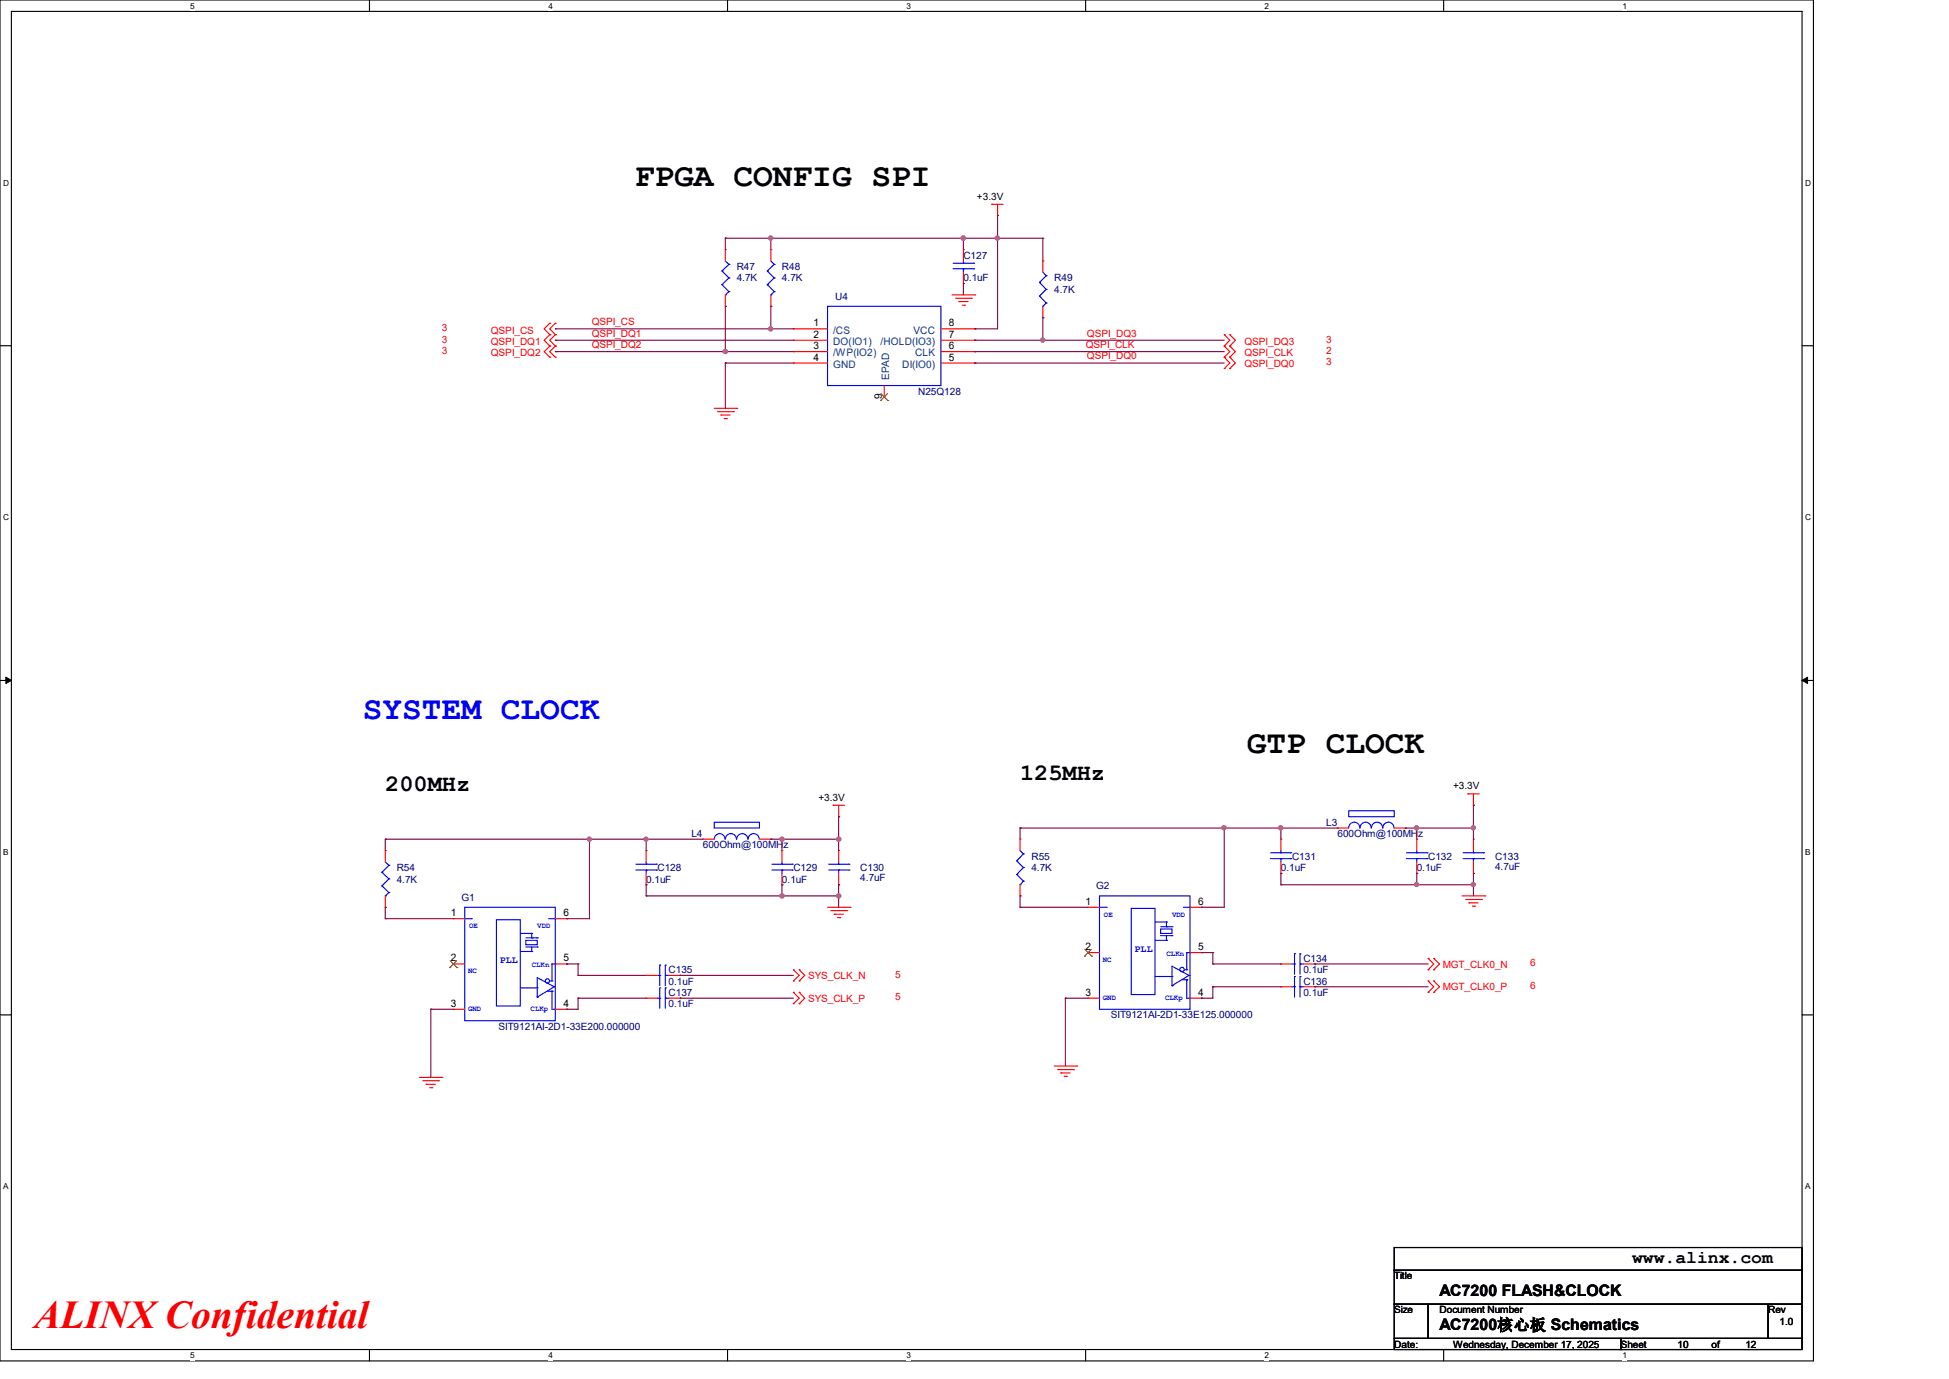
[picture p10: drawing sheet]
<svg xmlns="http://www.w3.org/2000/svg" width="297mm" height="210mm" viewBox="0 0 297 210" stroke-linecap="round" stroke-linejoin="round" font-family="sans-serif">
<path d="M0 0h276.4v207.3h-276.4zM1.7 1.7h272.9v203.8h-272.9z" fill="none" stroke="#000" stroke-width=".17"/>
<g fill="#fff">
<path d="M29 .2h.7v1.4h-.7z"/>
<path d="M29 205.7h.7v1.4h-.7z"/>
</g>
<path d="M56.3 0v1.7M56.3 205.5v1.8" fill="none" stroke="#000" stroke-width=".17"/>
<g fill="#fff">
<path d="M83.6 .2h.6v1.4h-.6z"/>
<path d="M83.6 205.7h.6v1.4h-.6z"/>
</g>
<path d="M110.9 0v1.7M110.9 205.5v1.8" fill="none" stroke="#000" stroke-width=".17"/>
<g fill="#fff">
<path d="M138.1 .2h.7v1.4h-.7z"/>
<path d="M138.1 205.7h.7v1.4h-.7z"/>
</g>
<path d="M165.4 0v1.7M165.4 205.5v1.8" fill="none" stroke="#000" stroke-width=".17"/>
<g fill="#fff">
<path d="M192.7 .2h.7v1.4h-.7z"/>
<path d="M192.7 205.7h.7v1.4h-.7z"/>
</g>
<path d="M220 0v1.7M220 205.5v1.8" fill="none" stroke="#000" stroke-width=".17"/>
<g fill="#fff">
<path d="M247.3 .2h.6v1.4h-.6z"/>
<path d="M247.3 205.7h.6v1.4h-.6z"/>
<path d="M.5 27.2h.9v1.4h-.9z"/>
<path d="M275.1 27.2h.9v1.4h-.9z"/>
<path d="M.5 78.1h.9v1.4h-.9z"/>
<path d="M275.1 78.1h.9v1.4h-.9z"/>
</g>
<path d="M0 52.7h1.7M274.6 52.7h1.8" fill="none" stroke="#000" stroke-width=".17"/>
<g fill="#fff">
<path d="M.5 129.1h.8v1.4h-.8z"/>
<path d="M275.1 129.1h.8v1.4h-.8z"/>
</g>
<path d="M0 103.6h1.7M274.6 103.6h1.8" fill="none" stroke="#000" stroke-width=".17"/>
<path d="M.9 103.1l.8 .5-.8 .5zM274.6 103.6l.9-.5v1z" fill="#000" stroke="#000" stroke-width=".15"/>
<g fill="#fff">
<path d="M.5 180h.8v1.4h-.8z"/>
<path d="M275.1 180h.8v1.4h-.8z"/>
</g>
<path d="M0 154.6h1.7M274.6 154.6h1.8M212.5 190h62.1v3.5h-62.1zM212.5 193.5h62.1v5.1h-62.1zM212.5 198.6h5.1v5.2h-5.1zM217.6 198.6h51.9v5.2h-51.9zM269.5 198.6h5.1v5.2h-5.1zM212.5 203.8h34.5v1.7h-34.5zM247 203.8h27.6v1.7h-27.6z" fill="none" stroke="#000" stroke-width=".17"/>
<g fill="none" stroke="#f00" stroke-width=".17">
<path d="M110.5 38h.1M110.5 38v1.8M117.5 38h.1M117.5 38v1.8M146.8 38h.1M146.8 38v1.8M151.1 31.1h.1M151.1 31.1h1.8M152 32.8h.1M152 31.1v1.7M158.9 39.8h.1M158.9 39.8v1.6"/>
<path d="M83.8 49.2h.1M83.8 51h.1M83.8 52.7h.1M83.8 54.4h.1M83.8 49.2l-.9 .9 .9 .9M83.8 51l-.9 .8 .9 .9M83.8 52.7l-.9 .9 .9 .8M84.6 49.2h.1M84.6 51h.1M84.6 52.7h.1M84.6 54.4h.1M84.6 49.2l-.8 .9 .8 .9"/>
<path d="M84.6 51l-.8 .8 .8 .9M84.6 52.7l-.8 .9 .8 .8M110.5 46.7h.1M110.5 44.9v1.8M117.5 46.7h.1M117.5 44.9v1.8M120.9 50.1h.1M120.9 51.8h.1M120.9 53.6h.1M120.9 55.3h.1M120.9 50.1h5.2M120.9 51.8h5.2"/>
<path d="M120.9 53.6h5.2M120.9 55.3h5.2M134.7 58.7v1.8M143.4 50.1h5.1M143.4 51.8h5.1M143.4 53.6h5.1M143.4 55.3h5.1M145.1 44.9h3.4M145.6 45.4h2.4M146.1 45.9h.1M146.1 45.9h1.4M146.6 46.5h.4"/>
<path d="M146.8 43.2h.1M146.8 41.4v1.8M147 46.5h.1M148 45.4h.1M148.5 44.9h.1M148.5 55.3h.1M148.5 53.6h.1M148.5 51.8h.1M148.5 50.1h.1M158.9 48.4h.1M158.9 46.7v1.7M186.6 52.7h.1"/>
<path d="M186.6 54.4h.1M186.6 56.1h.1M186.6 51h.1M186.6 52.7l.8 .9-.8 .8M186.6 54.4l.8 .9-.8 .8M186.6 51l.8 .8-.8 .9M187.4 52.7h.1M187.4 54.4h.1M187.4 56.1h.1M187.4 51h.1M187.4 52.7l.9 .9-.9 .8M187.4 54.4l.9 .9-.9 .8"/>
<path d="M187.4 51l.9 .8-.9 .9M108.8 62.2h3.5M109.3 62.7h2.5M109.9 63.2h.1M109.9 63.2h1.4M110.4 63.8h.3M110.7 63.8h.1M111.8 62.7h.1M112.3 62.2h.1M134.7 60.5h.1M58.7 129.5h.1M58.7 138.2h.1"/>
<path d="M58.7 129.5v1.8M58.7 136.4v1.8M69.1 139.9h.1M69.1 139.9h1.7M84.6 139.9h1.8M86.4 139.9h.1M98.5 129.5h.1M98.5 134.7h.1M98.5 129.5v1.8M98.5 133v1.7M107.1 127.8h.1M107.1 127.8h1.7"/>
<path d="M115.7 127.8h1.8M117.5 127.8h.1M119.2 129.5h.1M119.2 134.7h.1M119.2 129.5v1.8M119.2 133v1.7M126.1 138.2h3.4M126.6 138.7h2.4M127 122.6h.1M127 122.6h1.7M127.1 139.2h.1M127.1 139.2h1.4"/>
<path d="M127.6 139.7h.4M127.8 124.4h.1M127.8 129.5h.1M127.8 134.7h.1M127.8 122.6v1.8M127.8 129.5v1.8M127.8 133v1.7M128 139.7h.1M129 138.7h.1M129.5 138.2h.1M155.4 127.8h.1M155.4 136.4h.1"/>
<path d="M155.4 127.8v1.7M155.4 134.7v1.7M165.8 138.2h.1M165.8 138.2h1.8M181.4 138.2h1.7M183.1 138.2h.1M195.2 127.8h.1M195.2 133h.1M195.2 127.8v1.7M195.2 131.3v1.7M203.8 126.1h.1M203.8 126.1h1.7"/>
<path d="M212.5 126.1h1.7M214.2 126.1h.1M215.9 127.8h.1M215.9 133h.1M215.9 127.8v1.7M215.9 131.3v1.7M222.8 136.4h3.5M223.4 137h2.4M223.7 120.9h.1M223.7 120.9h1.7M223.9 137.5h.1M223.9 137.5h1.4"/>
<path d="M224.4 138h.3M224.5 122.6h.1M224.5 127.8h.1M224.5 133h.1M224.5 120.9v1.7M224.5 127.8v1.7M224.5 131.3v1.7M224.7 138h.1M225.8 137h.1M226.3 136.4h.1M69.1 146.8h.1M69.1 153.7h.1"/>
<path d="M69.1 146.8h1.7M69.1 153.7h1.7M84.6 146.8h1.8M84.6 153.7h1.8M86.4 153.7h.1M86.4 146.8h.1M98.5 148.5h.1M98.5 152h.1M98.5 148.5h1.7M98.5 152h1.7M101.9 148.5h1.7M101.9 152h1.7"/>
<path d="M103.6 148.5h.1M103.6 152h.1M120.9 147.7h.1M120.9 149.4h.1M120.9 151.1h.1M120.9 152.9h.1M120.9 147.7l.9 .8-.9 .9M120.9 151.1l.9 .9-.9 .9M121.8 147.7h.1M121.8 149.4h.1M121.8 151.1h.1M121.8 152.9h.1"/>
<path d="M121.8 147.7l.8 .8-.8 .9M121.8 151.1l.8 .9-.8 .9M165.8 145.1h.1M165.8 152h.1M165.8 152h1.8M165.8 145.1h1.8M181.4 152h1.7M181.4 145.1h1.7M183.1 152h.1M183.1 145.1h.1M195.2 146.8h.1M195.2 150.3h.1"/>
<path d="M195.2 146.8h1.7M195.2 150.3h1.7M198.6 146.8h1.8M198.6 150.3h1.8M200.4 146.8h.1M200.4 150.3h.1M217.6 149.4h.1M217.6 151.1h.1M217.6 146h.1M217.6 147.7h.1M217.6 149.4l.9 .9-.9 .8M217.6 146l.9 .8-.9 .9"/>
<path d="M218.5 149.4h.1M218.5 151.1h.1M218.5 146h.1M218.5 147.7h.1M218.5 149.4l.9 .9-.9 .8M218.5 146l.9 .8-.9 .9M63.9 164.1h3.5M64.4 164.6h2.4M64.9 165.1h.1M64.9 165.1h1.4M65.5 165.7h.3M65.8 165.7h.1"/>
<path d="M66.8 164.6h.1M67.4 164.1h.1M160.7 162.3h3.4M161.2 162.9h2.4M161.7 163.4h.1M161.7 163.4h1.4M162.2 163.9h.3M162.5 163.9h.1M163.6 162.9h.1M164.1 162.3h.1"/>
</g>
<g fill="none" stroke="#00f" stroke-width=".17">
<path d="M110.5 39.8l.6 .5M117.5 39.8l.5 .5M146.8 39.8v.3M110 41.3h.1M110 43.3h.1M110 41.3l1.1 1M110 43.3l1.1 1.1M110.5 44.9h.1M111.1 40.3h.1M111.1 42.3h.1M111.1 44.4h.1M111.1 40.3l-1.1 1"/>
<path d="M111.1 42.3l-1.1 1M111.1 44.4l-.6 .5M116.9 41.3h.1M116.9 43.3h.1M116.9 41.3l1.1 1M116.9 43.3l1.1 1.1M117.5 44.9h.1M118 40.3h.1M118 42.3h.1M118 44.4h.1M118 40.3l-1.1 1M118 42.3l-1.1 1"/>
<path d="M118 44.4l-.5 .5M126.1 46.7h17.3v12h-17.3zM145.2 40.9h3.2M145.2 40.1h3.2M146.8 40.1h.1M146.8 40.9h.1M146.8 40.9v.5M148.4 40.9h.1M148.4 40.1h.1M158.4 43h.1M158.4 45.1h.1M158.4 43l1 1.1"/>
<path d="M158.4 45.1l1 1M158.9 46.7h.1M158.9 41.4l.5 .6M159.4 42h.1M159.4 44.1h.1M159.4 46.1h.1M159.4 42l-1 1M159.4 44.1l-1 1M159.4 46.1l-.5 .6M58.2 132.8h.1M58.2 134.9h.1M58.2 132.8l1.1 1.1"/>
<path d="M58.2 134.9l1.1 1M58.7 136.4h.1M58.7 131.3l.6 .5M59.3 131.8h.1M59.3 133.9h.1M59.3 135.9h.1M59.3 131.8l-1.1 1M59.3 133.9l-1.1 1M59.3 135.9l-.6 .5M70.8 138.2h13.8v17.2h-13.8zM70.8 139.9h1M71.8 139.9h.1"/>
<path d="M83.6 139.9h1M84.6 139.9h.1M96.9 132.5h3.1M96.9 131.6h3.1M98.5 131.6h.1M98.5 132.5h.1M98.5 131.3v.3M98.5 132.5v.5M100 132.5h.1M100 131.6h.1M108.8 125.2h6.9v.9h-6.9zM108.8 127.8a.83 .83 0 0 1 .9-.8 .83 .83 0 0 1 .8 .8"/>
<path d="M110.5 127.8a.85 .85 0 0 1 .9-.8 .85 .85 0 0 1 .8 .8M112.3 127.8a.85 .85 0 0 1 .8-.8 .85 .85 0 0 1 .9 .8M114 127.8a.85 .85 0 0 1 .9-.8 .85 .85 0 0 1 .8 .8M117.6 132.5h3.1M117.6 131.6h3.1M119.2 131.6h.1M119.2 132.5h.1M119.2 131.3v.3M119.2 132.5v.5M120.7 132.5h.1M120.7 131.6h.1M126.3 132.5h3.1"/>
<path d="M126.3 131.6h3.1M127.8 131.6h.1M127.8 132.5h.1M127.8 131.3v.3M127.8 132.5v.5M129.4 132.5h.1M129.4 131.6h.1M154.9 131.1h.1M154.9 133.2h.1M154.9 131.1l1.1 1M154.9 133.2l1.1 1M155.4 134.7h.1"/>
<path d="M155.4 129.5l.6 .5M156 130h.1M156 132.1h.1M156 134.2h.1M156 130l-1.1 1.1M156 132.1l-1.1 1.1M156 134.2l-.6 .5M167.6 136.4h13.8v17.3h-13.8zM167.6 138.2h1M168.6 138.2h.1M172.4 138.3h3.6v13.2h-3.6zM180.3 138.2h1.1"/>
<path d="M181.4 138.2h.1M193.6 130.8h3.1M193.6 129.9h3.1M195.2 129.9h.1M195.2 130.8h.1M195.2 129.5v.4M195.2 130.8v.5M196.7 130.8h.1M196.7 129.9h.1M205.5 123.5h7v.9h-7zM207.2 126.1a.85 .85 0 0 0-.8-.9 .85 .85 0 0 0-.9 .9M209 126.1a.85 .85 0 0 0-.9-.9 .85 .85 0 0 0-.8 .9"/>
<path d="M210.7 126.1a.85 .85 0 0 0-.9-.9 .85 .85 0 0 0-.8 .9M212.4 126.1a.85 .85 0 0 0-.8-.9 .85 .85 0 0 0-.9 .9M214.3 130.8h3.2M214.3 129.9h3.2M215.9 129.9h.1M215.9 130.8h.1M215.9 129.5v.4M215.9 130.8v.5M217.5 130.8h.1M217.5 129.9h.1M223 130.8h3.1M223 129.9h3.1"/>
<path d="M224.5 129.9h.1M224.5 130.8h.1M224.5 129.5v.4M224.5 130.8v.5M226.1 130.8h.1M226.1 129.9h.1M75.6 140.1h3.7v13.1h-3.7zM79.3 142.2h1.7M79.3 144.9h1.7M79.3 150.5h2.6M80.1 143.2h1.8v.7h-1.8zM80.1 142.8h1.8"/>
<path d="M80.1 144.2h1.8M81 142.2h.1M81 142.8h.1M81 144.9h.1M81 142.2v.6M81 144.2v.7M81.9 151.8h.1M81.9 142.8h.1M81.9 144.2h.1M81.9 150.5h.1M83.4 151h.7M83.8 149.4h.3"/>
<path d="M84.1 149.4h.1M84.1 146.8h.1M84.1 151h.1M84.1 146.8h.5M84.1 146.8v2.6M84.1 151v2.7h.5M84.5 150.3h.1M84.5 150.3l-2.6-1.4v2.9M84.5 150.3l-2.6 1.5M84.6 146.8h.1M84.6 153.7h.1M100.2 148.5h.3"/>
<path d="M100.2 152h.3M100.5 148.5h.1M100.5 147h.1M100.5 152h.1M100.5 150.5h.1M100.5 147v3.1M100.5 150.5v3M101.4 147h.1M101.4 148.5h.1M101.4 150.5h.1M101.4 152h.1M101.4 148.5h.5"/>
<path d="M101.4 147v3.1M101.4 150.5v3M101.4 152h.5M176 140.4h1.8M176 143.2h1.8M176 148.7h2.6M176.9 141.5h1.7v.7h-1.7zM176.9 141.1h1.7M176.9 142.5h1.7M177.8 140.4h.1M177.8 141.1h.1M177.8 143.2h.1"/>
<path d="M177.8 140.4v.7M177.8 142.5v.7M178.6 150.1h.1M178.6 141.1h.1M178.6 142.5h.1M178.6 148.7h.1M180.2 149.2h.6M180.5 147.7h.3M180.8 147.7h.1M180.8 145.1h.1M180.8 149.2h.1M180.8 149.2v2.8h.6"/>
<path d="M180.8 145.1v2.6M180.8 145.1h.6M181.2 148.5h.1M181.2 148.5l-2.6-1.3v2.9M181.2 148.5l-2.6 1.6M181.4 145.1h.1M181.4 152h.1M196.9 146.8h.4M196.9 150.3h.4M197.3 146.8h.1M197.3 145.2h.1M197.3 150.3h.1"/>
<path d="M197.3 148.7h.1M197.3 145.2v3.2M197.3 148.7v3.1M198.1 145.2h.1M198.1 146.8h.1M198.1 148.7h.1M198.1 150.3h.1M198.1 146.8h.5M198.1 145.2v3.2M198.1 148.7v3.1M198.1 150.3h.5"/>
<circle cx="83.4" cy="149.4" r=".33"/>
<circle cx="180.1" cy="147.7" r=".34"/>
</g>
<path d="M134.2 59.9l1.1 1.1M135.3 59.9l-1.1 1.1M134.2 61h.1M135.3 61h.1M68.5 147.4h.1M68.6 146.3l1 1.1M69.6 146.3l-1.1 1.1M69.6 147.4h.1M165.3 145.6h.1M165.3 144.6l1.1 1M166.3 144.6l-1 1M166.4 145.6h.1" fill="none" stroke="#804000" stroke-width=".15"/>
<g fill="none" stroke="#800040" stroke-width=".17">
<path d="M110.5 36.3h.1M110.5 36.3v1.7M110.5 36.3h48.4M117.5 36.3h.1M117.5 36.3v1.7M146.8 36.3h.1M146.8 36.3v1.7M152 36.3h.1M152 32.8h.1M152 32.8v17.3h-3.5M158.9 36.3h.1M158.9 36.3v3.5"/>
<path d="M84.6 51.8h.1M84.6 50.1h.1M84.6 53.6h.1M84.6 51.8h36.3M84.6 50.1h36.3M84.6 53.6h36.3M110.5 55.3h.1M110.5 53.6h.1M110.5 46.7h.1M110.5 55.3h10.4M110.5 46.7v6.9M110.5 55.3v6.9"/>
<path d="M117.5 50.1h.1M117.5 46.7h.1M117.5 46.7v3.4M146.8 43.2h.1M146.8 43.2v1.7M148.5 55.3h.1M148.5 51.8h.1M148.5 50.1h.1M148.5 53.6h.1M148.5 55.3h38.1M148.5 51.8h38.1M148.5 53.6h38.1"/>
<path d="M158.9 51.8h.1M158.9 48.4h.1M158.9 48.4v3.4M58.7 139.9h.1M58.7 127.8h.1M58.7 138.2h.1M58.7 139.9h10.4M58.7 127.8h48.4M58.7 127.8v1.7M58.7 138.2v1.7M86.4 139.9h.1M89.8 127.8h.1"/>
<path d="M89.8 127.8v12.1h-3.4M98.5 127.8h.1M98.5 136.4h.1M98.5 134.7h.1M98.5 136.4h29.3M98.5 127.8v1.7M98.5 134.7v1.7M117.5 127.8h.1M117.5 127.8h10.3M119.2 127.8h.1M119.2 136.4h.1M119.2 134.7h.1"/>
<path d="M119.2 127.8v1.7M119.2 134.7v1.7M127.8 127.8h.1M127.8 124.4h.1M127.8 134.7h.1M127.8 136.4h.1M127.8 124.4v5.1M127.8 134.7v3.5M155.4 138.2h.1M155.4 126.1h.1M155.4 136.4h.1M155.4 138.2h10.4"/>
<path d="M155.4 126.1h48.4M155.4 126.1v1.7M155.4 136.4v1.8M183.1 138.2h.1M186.6 126.1h.1M186.6 126.1v12.1h-3.5M195.2 126.1h.1M195.2 134.7h.1M195.2 133h.1M195.2 134.7h29.3M195.2 126.1v1.7M195.2 133v1.7"/>
<path d="M214.2 126.1h.1M214.2 126.1h10.3M215.9 126.1h.1M215.9 134.7h.1M215.9 133h.1M215.9 126.1v1.7M215.9 133v1.7M224.5 126.1h.1M224.5 122.6h.1M224.5 133h.1M224.5 134.7h.1M224.5 122.6v5.2"/>
<path d="M224.5 133v3.4M65.7 153.7h.1M65.7 153.7h3.4M65.7 153.7v10.4M86.4 146.8h.1M86.4 153.7h.1M86.4 146.8h1.7M88.1 152h.1M88.1 148.5h.1M88.1 146.8h.1M88.1 152h10.4M88.1 148.5h10.4"/>
<path d="M88.1 146.8v1.7M88.1 152v1.7h-1.7M103.6 152h.1M103.6 148.5h.1M103.6 152h17.3M103.6 148.5h17.3M162.3 152h.1M162.3 152h3.5M162.3 152v10.3M183.1 145.1h.1M183.1 152h.1M183.1 145.1h1.7"/>
<path d="M184.8 150.3h.1M184.8 146.8h.1M184.8 145.1h.1M184.8 150.3h10.4M184.8 146.8h10.4M184.8 145.1v1.7M184.8 150.3v1.7h-1.7M200.4 150.3h.1M200.4 146.8h.1M200.4 150.3h17.2M200.4 146.8h17.2"/>
</g>
<g fill="#f0f" stroke="#f0f" stroke-width=".17">
<circle cx="158.9" cy="51.8" r=".32"/>
<circle cx="110.5" cy="53.5" r=".33"/>
<circle cx="152" cy="36.3" r=".33"/>
<circle cx="146.8" cy="36.3" r=".32"/>
<circle cx="117.4" cy="50.1" r=".33"/>
<circle cx="117.4" cy="36.3" r=".33"/>
<circle cx="224.5" cy="126.1" r=".32"/>
<circle cx="224.5" cy="134.7" r=".32"/>
<circle cx="215.9" cy="134.7" r=".32"/>
<circle cx="195.2" cy="126.1" r=".33"/>
<circle cx="186.5" cy="126.1" r=".33"/>
<circle cx="215.9" cy="126.1" r=".32"/>
<circle cx="127.8" cy="127.8" r=".33"/>
<circle cx="127.8" cy="136.4" r=".33"/>
<circle cx="98.4" cy="127.8" r=".32"/>
<circle cx="119.2" cy="136.4" r=".33"/>
<circle cx="89.8" cy="127.8" r=".32"/>
<circle cx="119.2" cy="127.8" r=".33"/>
</g>
<text font-size="6" fill="#f00" x="5.2" y="202.3">ALINX Confidential</text>
<g font-size="5">
<text x="96.7" y="28.4">FPGA CONFIG SPI</text>
<text x="190" y="114.7">GTP CLOCK</text>
</g>
<text font-size="5" fill="#00f" x="55.3" y="109.6">SYSTEM CLOCK</text>
<g font-size="3.6">
<text x="155.4" y="118.7">125MHz</text>
<text x="58.7" y="120.5">200MHz</text>
</g>
<text font-size="2.8" x="248.7" y="192.3">www.alinx.com</text>
<g font-size="2.4">
<text x="219.4" y="197.4">AC7200 FLASH&amp;CLOCK</text>
<text x="219.4" y="202.6">AC7200核心板 Schematics</text>
</g>
<g font-size="1.6">
<text x="124" y="49.7">1</text>
<text x="124" y="51.4">2</text>
<text x="124" y="53.2">3</text>
<text x="144.6" y="53.2">6</text>
<text x="144.6" y="51.4">7</text>
<text x="144.6" y="49.7">8</text>
<text x="124" y="54.9">4</text>
<text x="144.6" y="54.9">5</text>
<text x="134.4" y="60.8" transform="rotate(-90 134.4 60.8)">9</text>
<text x="165.4" y="137.8">1</text>
<text x="182.6" y="137.8">6</text>
<text x="68.7" y="139.5">1</text>
<text x="85.9" y="139.5">6</text>
<text x="68.7" y="146.4">2</text>
<text x="85.9" y="146.4">5</text>
<text x="165.4" y="144.7">2</text>
<text x="182.6" y="144.7">5</text>
<text x="68.7" y="153.3">3</text>
<text x="85.9" y="153.3">4</text>
<text x="165.4" y="151.6">3</text>
<text x="182.6" y="151.6">4</text>
</g>
<g font-size="1.6" fill="#004080">
<text x="127" y="50.8">/CS</text>
<text x="127" y="52.5">DO(IO1)</text>
<text x="134.2" y="52.5">/HOLD(IO3)</text>
<text x="139.2" y="50.8">VCC</text>
<text x="127" y="54.3">/WP(IO2)</text>
<text x="127" y="56">GND</text>
<text x="135.5" y="57.9" transform="rotate(-90 135.5 57.9)">EPAD</text>
<text x="137.5" y="56">DI(IO0)</text>
<text x="139.4" y="54.3">CLK</text>
</g>
<g font-size="1.5">
<text x="148.9" y="30.4">+3.3V</text>
<text x="124.7" y="122">+3.3V</text>
<text x="221.4" y="120.2">+3.3V</text>
<text x="212.5" y="194.9">Title</text>
<text x="212.5" y="200">Size</text>
<text x="219.4" y="200">Document Number</text>
<text x="269.4" y="200">Rev</text>
<text x="271.2" y="201.8">1.0</text>
<text x="212.5" y="205.2">Date:</text>
<text x="221.4" y="205.2">Wednesday, December 17, 2025</text>
<text x="247" y="205.2">Sheet</text>
<text x="255.6" y="205.2">10</text>
<text x="260.8" y="205.2">of</text>
<text x="266" y="205.2">12</text>
</g>
<g font-size="1.5" fill="#000080">
<text x="112.3" y="41.1">R47</text>
<text x="119.2" y="41.1">R48</text>
<text x="146.8" y="39.4">C127</text>
<text x="112.3" y="42.8">4.7K</text>
<text x="119.2" y="42.8">4.7K</text>
<text x="127.3" y="45.6">U4</text>
<text x="146.8" y="42.8">0.1uF</text>
<text x="160.7" y="42.8">R49</text>
<text x="160.7" y="44.6">4.7K</text>
<text x="139.9" y="60.1">N25Q128</text>
<text x="202.1" y="125.8">L3</text>
<text x="105.4" y="127.5">L4</text>
<text x="107.1" y="129.2">600Ohm@100MHz</text>
<text x="157.2" y="130.9">R55</text>
<text x="196.9" y="130.9">C131</text>
<text x="203.8" y="127.5">600Ohm@100MHz</text>
<text x="217.6" y="130.9">C132</text>
<text x="227.8" y="130.9">C133</text>
<text x="60.5" y="132.7">R54</text>
<text x="60.5" y="134.4">4.7K</text>
<text x="70.3" y="137.2">G1</text>
<text x="98.5" y="134.4">0.1uF</text>
<text x="100.2" y="132.7">C128</text>
<text x="119.2" y="134.4">0.1uF</text>
<text x="120.9" y="132.7">C129</text>
<text x="131.1" y="132.7">C130</text>
<text x="131.1" y="134.2">4.7uF</text>
<text x="157.2" y="132.7">4.7K</text>
<text x="167" y="135.4">G2</text>
<text x="195.2" y="132.7">0.1uF</text>
<text x="215.9" y="132.7">0.1uF</text>
<text x="227.8" y="132.5">4.7uF</text>
<text x="101.9" y="148.2">C135</text>
<text x="101.9" y="149.9">0.1uF</text>
<text x="198.6" y="146.5">C134</text>
<text x="198.6" y="148.2">0.1uF</text>
<text x="198.6" y="149.9">C136</text>
<text x="101.9" y="151.7">C137</text>
<text x="101.9" y="153.4">0.1uF</text>
<text x="169.3" y="155.1">SIT9121AI-2D1-33E125.000000</text>
<text x="198.6" y="151.7">0.1uF</text>
<text x="76" y="156.8">SIT9121AI-2D1-33E200.000000</text>
</g>
<g font-size="1.5" fill="#f00">
<text x="67.4" y="50.5">3</text>
<text x="67.4" y="52.2">3</text>
<text x="67.4" y="53.9">3</text>
<text x="74.8" y="50.8">QSPI_CS</text>
<text x="74.8" y="52.5">QSPI_DQ1</text>
<text x="90.2" y="51.3">QSPI_DQ1</text>
<text x="90.2" y="49.5">QSPI_CS</text>
<text x="90.2" y="53">QSPI_DQ2</text>
<text x="165.5" y="53">QSPI_CLK</text>
<text x="165.6" y="51.3">QSPI_DQ3</text>
<text x="189.7" y="52.5">QSPI_DQ3</text>
<text x="202.1" y="53.9">2</text>
<text x="202.1" y="52.2">3</text>
<text x="74.8" y="54.3">QSPI_DQ2</text>
<text x="165.6" y="54.7">QSPI_DQ0</text>
<text x="189.7" y="54.3">QSPI_CLK</text>
<text x="189.7" y="56">QSPI_DQ0</text>
<text x="202.1" y="55.6">3</text>
<text x="123.1" y="149.1">SYS_CLK_N</text>
<text x="136.4" y="148.9">5</text>
<text x="219.9" y="147.4">MGT_CLK0_N</text>
<text x="233.2" y="147.2">6</text>
<text x="123.1" y="152.5">SYS_CLK_P</text>
<text x="136.4" y="152.4">5</text>
<text x="219.9" y="150.8">MGT_CLK0_P</text>
<text x="233.2" y="150.6">6</text>
</g>
<g font-size="1.5" fill="#00f">
<text x="76.2" y="146.7">PLL</text>
<text x="172.9" y="145">PLL</text>
</g>
<g font-size="1.3">
<text x="29" y="1.4">5</text>
<text x="83.6" y="1.4">4</text>
<text x="138.1" y="1.4">3</text>
<text x="192.7" y="1.4">2</text>
<text x="247.3" y="1.4">1</text>
<text x=".5" y="28.3">D</text>
<text x="275.1" y="28.3">D</text>
<text x=".5" y="79.2">C</text>
<text x="275.1" y="79.2">C</text>
<text x=".5" y="130.2">B</text>
<text x="275.1" y="130.2">B</text>
<text x=".5" y="181.1">A</text>
<text x="275.1" y="181.1">A</text>
<text x="29" y="206.9">5</text>
<text x="83.6" y="206.9">4</text>
<text x="138.1" y="206.9">3</text>
<text x="192.7" y="206.9">2</text>
<text x="247.3" y="206.9">1</text>
</g>
<g font-size="1.2" fill="#00f">
<text x="71.5" y="141.4">OE</text>
<text x="81.9" y="141.4">VDD</text>
<text x="168.2" y="139.7">OE</text>
<text x="178.6" y="139.7">VDD</text>
<text x="71.3" y="148.1">NC</text>
<text x="81" y="147.3">CLKn</text>
<text x="168.1" y="146.4">NC</text>
<text x="177.8" y="145.5">CLKn</text>
<text x="71.3" y="154">GND</text>
<text x="80.9" y="154">CLKp</text>
<text x="168.1" y="152.3">GND</text>
<text x="177.5" y="152.3">CLKp</text>
</g>
</svg>
